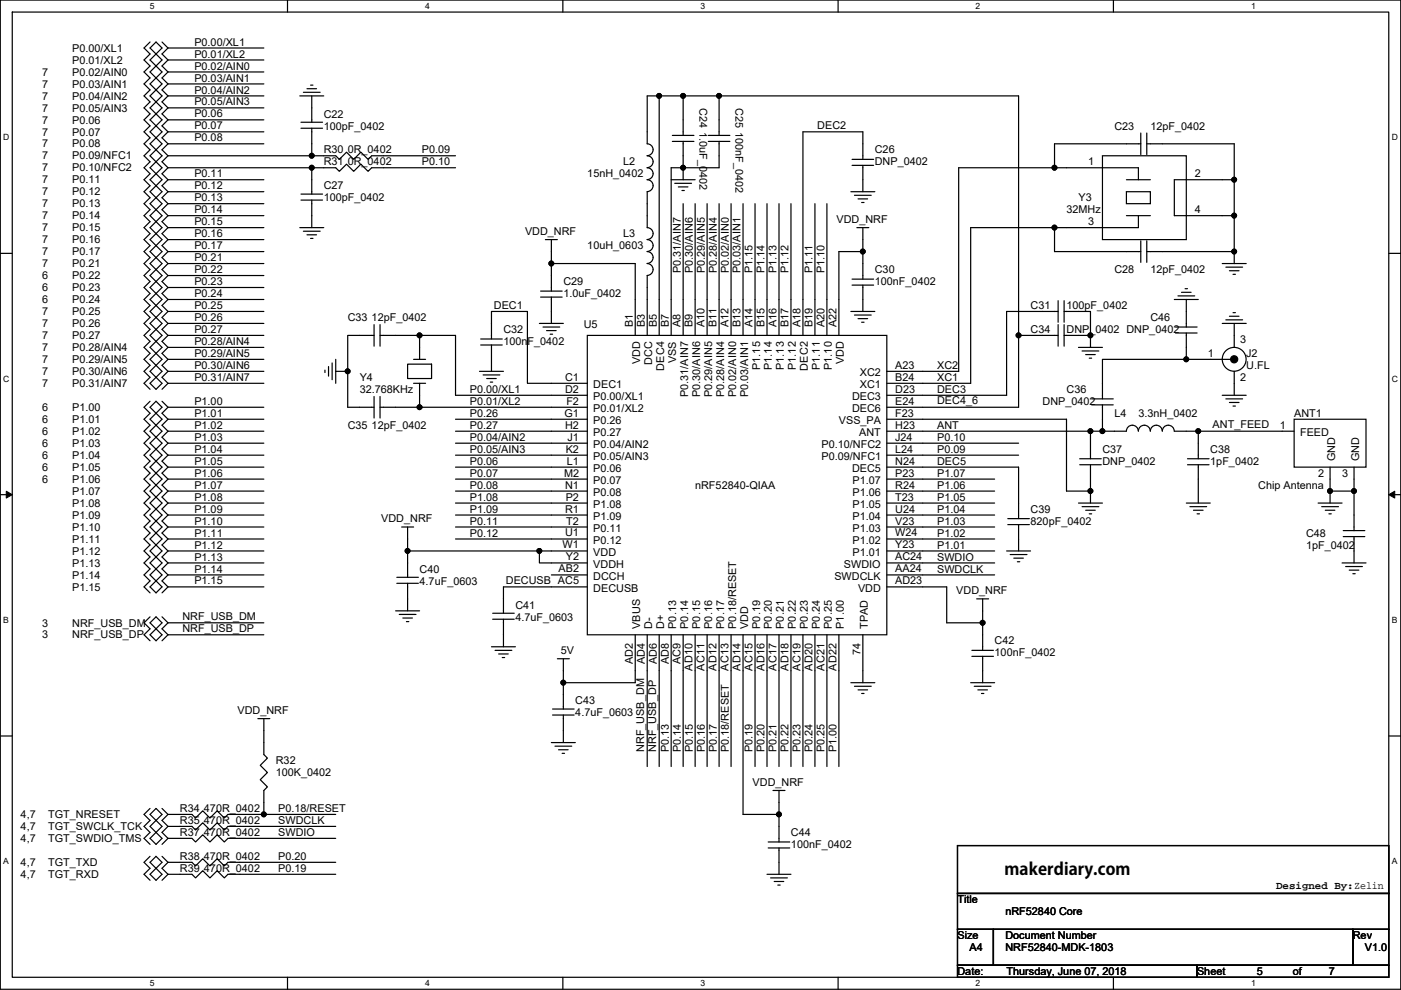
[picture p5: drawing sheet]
<svg xmlns="http://www.w3.org/2000/svg" width="297mm" height="210mm" viewBox="0 0 297 210" stroke-linecap="round" stroke-linejoin="round" font-family="sans-serif">
<path d="M.1 0h296.9v209.8h-296.9zM2.6 2.6h291.8v204.7h-291.8z" fill="none" stroke="#000" stroke-width=".25"/>
<g fill="#fff">
<path d="M31.8 .3h1v2h-1z"/>
<path d="M31.8 207.5h1v2.1h-1z"/>
</g>
<path d="M61 0v2.6M61 207.3v2.5" fill="none" stroke="#000" stroke-width=".25"/>
<g fill="#fff">
<path d="M90.1 .3h1v2h-1z"/>
<path d="M90.1 207.5h1v2.1h-1z"/>
</g>
<path d="M119.3 0v2.6M119.3 207.3v2.5" fill="none" stroke="#000" stroke-width=".25"/>
<g fill="#fff">
<path d="M148.5 .3h1v2h-1z"/>
<path d="M148.5 207.5h1v2.1h-1z"/>
</g>
<path d="M177.7 0v2.6M177.7 207.3v2.5" fill="none" stroke="#000" stroke-width=".25"/>
<g fill="#fff">
<path d="M206.9 .3h1v2h-1z"/>
<path d="M206.9 207.5h1v2.1h-1z"/>
</g>
<path d="M236.1 0v2.6M236.1 207.3v2.5" fill="none" stroke="#000" stroke-width=".25"/>
<g fill="#fff">
<path d="M265.2 .3h1v2h-1z"/>
<path d="M265.2 207.5h1v2.1h-1z"/>
<path d="M.7 28.2h1.3v2h-1.3z"/>
<path d="M295.1 28.2h1.3v2h-1.3z"/>
<path d="M.7 79.3h1.3v2.1h-1.3z"/>
<path d="M295.1 79.3h1.3v2.1h-1.3z"/>
</g>
<path d="M.1 53.7h2.5M294.4 53.7h2.6" fill="none" stroke="#000" stroke-width=".25"/>
<g fill="#fff">
<path d="M.7 130.5h1.2v2h-1.2z"/>
<path d="M295.1 130.5h1.2v2h-1.2z"/>
</g>
<path d="M.1 104.9h2.5M294.4 104.9h2.6" fill="none" stroke="#000" stroke-width=".25"/>
<path d="M1.3 104.2l1.3 .7-1.3 .7zM294.4 104.9l1.3-.7v1.4z" fill="#000" stroke="#000" stroke-width=".21"/>
<g fill="#fff">
<path d="M.7 181.7h1.2v2h-1.2z"/>
<path d="M295.1 181.7h1.2v2h-1.2z"/>
</g>
<g fill="none" stroke="#000" stroke-width=".25">
<path d="M31.8 10.2l1.3-1.3 1.3 1.3-1.3 1.3zM31.8 8.9l-1.3 1.3 1.3 1.3-1.3 1.2 1.3 1.3-1.3 1.3 1.3 1.2-1.3 1.3 1.3 1.3-1.3 1.2 1.3 1.3-1.3 1.3 1.3 1.3-1.3 1.2 1.3 1.3-1.3 1.3 1.3 1.2-1.3 1.3 1.3 1.3-1.3 1.2 1.3 1.3-1.3 1.3 1.3 1.3-1.3 1.2 1.3 1.3-1.3 1.3 1.3 1.2-1.3 1.3 1.3 1.3-1.3 1.2 1.3 1.3-1.3 1.3 1.3 1.3-1.3 1.2 1.3 1.3-1.3 1.3 1.3 1.2-1.3 1.3 1.3 1.3-1.3 1.2 1.3 1.3-1.3 1.3 1.3 1.3-1.3 1.2 1.3 1.3-1.3 1.3 1.3 1.2-1.3 1.3 1.3 1.3-1.3 1.2 1.3 1.3-1.3 1.3 1.3 1.3-1.3 1.2 1.3 1.3-1.3 1.3 1.3 1.2-1.3 1.3 1.3 1.3M33.1 14l-1.3 1.3 1.3 1.2M33.1 14l1.2 1.3-1.2 1.2M33.1 16.5l-1.3 1.3 1.3 1.3M33.1 19.1l-1.3 1.2 1.3 1.3M33.1 11.5l-1.3 1.2 1.3 1.3M33.1 16.5l1.3 1.3-1.3 1.3M33.1 19.1l1.3 1.2-1.3 1.3M33.1 11.5l1.3 1.2-1.3 1.3M34.4 8.9l1.2 1.3M35.6 10.2h20.3"/>
<path d="M35.6 15.3l-1.3 1.2 1.3 1.3M35.6 12.7l-1.3 1.3 1.3 1.3M35.6 17.8l-1.2 1.3 1.2 1.2M35.6 10.2l-1.2 1.3 1.2 1.2M35.6 17.8h20.3M35.6 15.3h20.3M35.6 12.7h20.3M64.3 19.6h3.6M65.1 18.8h2M65.8 18.1h.6M33.1 21.6l-1.3 1.3 1.3 1.3M33.1 24.2l-1.3 1.2 1.3 1.3"/>
<path d="M33.1 26.7l-1.3 1.3 1.3 1.2M33.1 29.2l-1.3 1.3 1.3 1.3M33.1 36.9l-1.3 1.2 1.3 1.3M33.1 39.4l-1.3 1.3 1.3 1.2M33.1 31.8l-1.3 1.2 1.3 1.3M33.1 34.3l-1.3 1.3 1.3 1.3M33.1 21.6l1.3 1.3-1.3 1.3M33.1 24.2l1.3 1.2-1.3 1.3M33.1 26.7l1.3 1.3-1.3 1.2M33.1 29.2l1.3 1.3-1.3 1.3M33.1 36.9l1.3 1.2-1.3 1.3M33.1 39.4l1.3 1.3-1.3 1.2"/>
<path d="M33.1 31.8l1.3 1.2-1.3 1.3M33.1 34.3l1.3 1.3-1.3 1.3M35.6 33h30.5M35.6 20.3l-1.2 1.3 1.2 1.3M35.6 22.9l-1.2 1.3 1.2 1.2M35.6 25.4l-1.2 1.3 1.2 1.3M35.6 28l-1.2 1.2 1.2 1.3M35.6 30.5l-1.2 1.3 1.2 1.2M35.6 35.6l-1.2 1.3 1.2 1.2M35.6 38.1l-1.2 1.3 1.2 1.3M35.6 33l-1.2 1.3 1.2 1.3M35.6 38.1h20.3"/>
<path d="M35.6 30.5h20.3M35.6 28h20.3M35.6 25.4h20.3M35.6 22.9h20.3M35.6 20.3h20.3M35.6 35.6h30.5M63.6 20.3h5M63.8 27.2h4.6M63.8 25.9h4.6M66.1 27.2v5.8M66.1 20.3v5.6M66.1 33h5.1l.7 .8 1.6-1.5 1.5 1.5 1.5-1.5 1.5 1.5 .8-.8h17.8"/>
<path d="M96.6 35.6h-17.8l-.8 .7-1.5-1.5-1.5 1.5-1.5-1.5-1.6 1.5-.7-.7h-5.1v5.6M137.2 30.5a1.26 1.26 0 0 1 1.3 1.3 1.26 1.26 0 0 1-1.3 1.2 1.27 1.27 0 0 1 1.3 1.3 1.27 1.27 0 0 1-1.3 1.3 1.27 1.27 0 0 1 1.3 1.2 1.27 1.27 0 0 1-1.3 1.3 1.27 1.27 0 0 1 1.3 1.3 1.27 1.27 0 0 1-1.3 1.2M139.8 20.3h5M139.8 20.3v50.8M139.8 20.3h-2.6v10.2M142.3 38.1h5.1M142.6 28.7h4.5M142.6 30h4.5M143.1 38.9h3.5M143.8 39.6h2.1M144.8 30v5.6M144.8 35.6h-2.5v35.5"/>
<path d="M144.8 20.3v8.4M144.8 35.6v2.5M144.8 20.3h7.7M150.2 28.7h4.5M150.2 30h4.5M152.5 30v5.6h-7.7M152.5 20.3v8.4M152.5 20.3h63.5v50.8M180.7 33.8h4.5M180.7 35.1h4.5M182.9 35.1v5.6M182.9 33.8v-5.8h-12.7v43.1"/>
<path d="M223.6 35.6h-20.3v43.2h-15.3M223.6 35.6h17.8v2.5M233.7 33h17.8v17.8h-17.8zM238.8 38.1h5.1M241.9 30.5h-18.3v5.1M241.9 28.2v4.6M243.1 28.2v4.6M243.1 30.5h18.6v7.6M249 38.1h12.7v7.6h-12.7zM33.1 41.9l-1.3 1.3 1.3 1.3M33.1 44.5l-1.3 1.2 1.3 1.3M33.1 47l-1.3 1.3 1.3 1.3"/>
<path d="M33.1 49.6l-1.3 1.2 1.3 1.3M33.1 52.1l-1.3 1.3 1.3 1.2M33.1 54.6l-1.3 1.3 1.3 1.3M33.1 57.2l-1.3 1.2 1.3 1.3M33.1 59.7l-1.3 1.3 1.3 1.3M33.1 41.9l1.3 1.3-1.3 1.3M33.1 44.5l1.3 1.2-1.3 1.3M33.1 47l1.3 1.3-1.3 1.3M33.1 49.6l1.3 1.2-1.3 1.3M33.1 52.1l1.3 1.3-1.3 1.2M33.1 54.6l1.3 1.3-1.3 1.3M33.1 57.2l1.3 1.2-1.3 1.3"/>
<path d="M33.1 59.7l1.3 1.3-1.3 1.3M35.6 40.7l-1.2 1.2 1.2 1.3M35.6 43.2l-1.2 1.3 1.2 1.2M35.6 45.7l-1.2 1.3 1.2 1.3M35.6 48.3l-1.2 1.3 1.2 1.2M35.6 50.8l-1.2 1.3 1.2 1.3M35.6 53.4l-1.2 1.2 1.2 1.3M35.6 55.9l-1.2 1.3 1.2 1.2M35.6 58.4l-1.2 1.3 1.2 1.3M35.6 55.9h20.3M35.6 53.4h20.3M35.6 50.8h20.3"/>
<path d="M35.6 48.3h20.3M35.6 45.7h20.3M35.6 43.2h20.3M35.6 40.7h20.3M35.6 58.4h20.3M63.6 48.3h5M63.8 42.4h4.6M63.8 41.2h4.6M64.3 49h3.6M65.1 49.8h2M65.8 50.6h.6M66.1 42.4v5.9"/>
<path d="M115.6 50.8h2.6M116.9 55.9h17.8v15.2M116.9 50.8v5.1M116.9 55.9v5.8M137.2 48.3a1.26 1.26 0 0 1 1.3 1.2 1.26 1.26 0 0 1-1.3 1.3M137.2 50.8a1.26 1.26 0 0 1 1.3 1.3 1.26 1.26 0 0 1-1.3 1.2M137.2 53.4a1.26 1.26 0 0 1 1.3 1.2 1.26 1.26 0 0 1-1.3 1.3M137.2 55.9a1.26 1.26 0 0 1 1.3 1.3 1.26 1.26 0 0 1-1.3 1.2M137.2 58.4v12.7M137.2 40.7v7.6M144.6 40.4h.5M144.8 43.2v27.9"/>
<path d="M147.4 43.2v27.9M149.9 43.2v27.9M152.5 43.2v27.9M155 43.2v27.9M157.5 43.2v27.9M160.1 43.2v27.9M162.6 43.2v27.9M165.2 43.2v27.9M167.7 43.2v27.9M172.8 43.2v27.9M175.3 43.2v27.9M180.4 40.7h5.1"/>
<path d="M180.7 59.2h4.5M181.2 41.4h3.5M181.7 48.3h2.5M181.9 42.2h2.1M182.7 42.9h.5M182.9 48.3v5.1M182.9 53.4h-5v17.7M182.9 53.4v5.8M223.6 48.3h-17.8v33h-17.8M223.6 48.3v5.1h18.3M238.8 40.7h5.1v2.5h-5.1zM238.8 45.7h5.1"/>
<path d="M241.4 45.7v2.6h-17.8M241.9 51.1v4.5M243.1 51.1v4.5M259.1 55.9h5.1M259.9 56.7h3.6M260.7 57.4h2M261.4 58.2h.5M261.7 53.4h-18.6M261.7 45.7v7.7M261.7 53.4v2.5M33.1 64.8l-1.3 1.3 1.3 1.2M33.1 67.3l-1.3 1.3 1.3 1.3"/>
<path d="M33.1 69.9l-1.3 1.2 1.3 1.3M33.1 72.4l-1.3 1.3 1.3 1.3M33.1 75l-1.3 1.2 1.3 1.3M33.1 77.5l-1.3 1.3 1.3 1.2M33.1 62.3l-1.3 1.2 1.3 1.3M33.1 64.8l1.3 1.3-1.3 1.2M33.1 67.3l1.3 1.3-1.3 1.3M33.1 69.9l1.3 1.2-1.3 1.3M33.1 72.4l1.3 1.3-1.3 1.3M33.1 75l1.3 1.2-1.3 1.3M33.1 77.5l1.3 1.3-1.3 1.2M33.1 62.3l1.3 1.2-1.3 1.3"/>
<path d="M35.6 63.5l-1.2 1.3 1.2 1.3M35.6 66.1l-1.2 1.2 1.2 1.3M35.6 68.6l-1.2 1.3 1.2 1.2M35.6 71.1l-1.2 1.3 1.2 1.3M35.6 73.7l-1.2 1.3 1.2 1.2M35.6 76.2l-1.2 1.3 1.2 1.3M35.6 78.8l-1.2 1.2 1.2 1.3M35.6 61l-1.2 1.3 1.2 1.2M35.6 78.8h20.3M35.6 76.2h20.3M35.6 73.7h20.3M35.6 71.1h20.3"/>
<path d="M35.6 68.6h20.3M35.6 66.1h20.3M35.6 61h20.3M35.6 63.5h20.3M68.9 78.5v.5M69.7 77.7v2.1M70.4 77v3.5M71.2 76.2v5.1M71.2 78.8h2.5M73.7 78.8v7.6h5.6M79.3 68.9v4.5M79.3 71.1h-5.6v7.7"/>
<path d="M80.6 71.1h8.4M80.6 68.9v4.5M86.4 77.2h5.1v3.1h-5.1zM87.7 76.2h2.5M89 71.1h7.6v12.7h27.9M89 71.1v5.1M101.7 78.8h5M101.9 71.9h4.6M101.9 73.2h4.6M102.4 79.5h3.6M104.2 71.9v-5.8h7.6v15.2h12.7M104.2 73.2v5.6"/>
<path d="M114.4 68.6h5M114.6 61.7h4.6M114.6 63h4.6M115.1 69.4h3.6M115.9 70.1h2M116.6 70.9h.6M116.9 63v5.6M124.5 71.1h63.5v63.5h-63.5zM180.4 66.1h5.1M180.7 60.5h4.5M181.2 66.8h3.5M181.9 67.6h2.1"/>
<path d="M182.7 68.3h.5M182.9 60.5v5.6M216 71.1v15.3h-28M216 71.1h8.3M224.3 66.1h-10.9v17.7h-25.4M224.3 63.8v4.5M224.3 68.9v4.5M225.6 63.8v4.5M225.6 66.1h5.6v5M225.6 68.9v4.5M228.7 73.7h5M229.4 74.4h3.6"/>
<path d="M230.2 75.2h2M230.9 76h.6M231.2 71.1h-5.6M231.2 71.1v2.6M249 63.5h5.1M249.2 69.4h4.6M249.2 70.6h4.6M249.7 62.8h3.6M250.5 62h2M251.3 61.2h.5M251.5 76.2h-17.8v8.4M251.5 70.6v5.6"/>
<path d="M251.5 76.2h9.4M251.5 63.5v5.9M259.1 68.6h5.1M259.9 67.8h3.6M260.7 67.1h2M261.4 66.3h.5M261.7 68.6v5.1M261.7 78.8v5M31.8 81.3l1.3-1.3 1.3 1.3-1.3 1.3zM31.8 86.4l1.3-1.3 1.3 1.3-1.3 1.3zM31.8 85.1l-1.3 1.3 1.3 1.3-1.3 1.2 1.3 1.3-1.3 1.3 1.3 1.2-1.3 1.3 1.3 1.3-1.3 1.2 1.3 1.3-1.3 1.3 1.3 1.3-1.3 1.2 1.3 1.3-1.3 1.3 1.3 1.2-1.3 1.3 1.3 1.3-1.3 1.2 1.3 1.3-1.3 1.3 1.3 1.3-1.3 1.2 1.3 1.3-1.3 1.3 1.3 1.2-1.3 1.3 1.3 1.3-1.3 1.2 1.3 1.3-1.3 1.3 1.3 1.3M33.1 87.7l-1.3 1.2 1.3 1.3"/>
<path d="M33.1 90.2l-1.3 1.3 1.3 1.2M33.1 92.7l-1.3 1.3 1.3 1.3M33.1 95.3l-1.3 1.2 1.3 1.3M33.1 97.8l-1.3 1.3 1.3 1.3M33.1 87.7l1.3 1.2-1.3 1.3M33.1 90.2l1.3 1.3-1.3 1.2M33.1 92.7l1.3 1.3-1.3 1.3M33.1 95.3l1.3 1.2-1.3 1.3M33.1 97.8l1.3 1.3-1.3 1.3M34.4 85.1l1.2 1.3M35.6 81.3l-1.2 1.3M35.6 86.4l-1.2 1.3 1.2 1.2"/>
<path d="M35.6 88.9l-1.2 1.3 1.2 1.3M35.6 91.5l-1.2 1.2 1.2 1.3M35.6 94l-1.2 1.3 1.2 1.2M35.6 96.5l-1.2 1.3 1.2 1.3M35.6 99.1l-1.2 1.3 1.2 1.2M35.6 99.1h20.3M35.6 96.5h20.3M35.6 94h20.3M35.6 91.5h20.3M35.6 88.9h20.3M35.6 86.4h20.3M35.6 81.3h20.3"/>
<path d="M79.3 84.1v4.6M80.6 86.4h8.4M80.6 84.1v4.6M87.7 81.3h2.5M89 86.4h35.5M89 81.3v5.1M96.6 91.5h27.9M96.6 94h27.9M96.6 96.5h27.9M96.6 99.1h27.9M103.2 80.3h2M103.9 81h.6"/>
<path d="M124.5 88.9h-27.9M188 99.1h28v10.9M188 96.5h28M188 94h28M188 91.5h43.2M188 88.9h38.1v15.3h5.1M228.9 97.3h4.6M228.9 98.6h4.6M231.2 91.5v5.8M231.2 91.5h2.5M231.2 98.6v5.6M231.5 84.6h4.5"/>
<path d="M231.5 85.9h4.5M233.7 85.9v5.6h5.1M238.8 91.4a1.26 1.26 0 0 1 1.3-1.2 1.26 1.26 0 0 1 1.2 1.2M249 91.4a1.27 1.27 0 0 0-1.3-1.2 1.27 1.27 0 0 0-1.3 1.2 1.27 1.27 0 0 0-1.3-1.2 1.27 1.27 0 0 0-1.2 1.2 1.26 1.26 0 0 0-1.3-1.2 1.26 1.26 0 0 0-1.2 1.2M249 91.5h5.1M251.8 97.3h4.5M251.8 98.6h4.5M254.1 91.5h20.3M254.1 98.6v8.1M254.1 91.5v5.8M259.1 83.8h5.1M259.9 84.6h3.6"/>
<path d="M260.7 85.4h2M261.4 86.1h.5M274.4 88.9h15.2v10.2h-15.2zM282 99.1v5.1M287.1 99.1v5.1h-5.1M33.1 100.4l-1.3 1.2 1.3 1.3M33.1 102.9l-1.3 1.3 1.3 1.2M33.1 105.4l-1.3 1.3 1.3 1.3M33.1 108l-1.3 1.2 1.3 1.3M33.1 110.5l-1.3 1.3 1.3 1.3M33.1 113.1l-1.3 1.2 1.3 1.3M33.1 115.6l-1.3 1.3 1.3 1.2"/>
<path d="M33.1 118.1l-1.3 1.3 1.3 1.3M33.1 100.4l1.3 1.2-1.3 1.3M33.1 102.9l1.3 1.3-1.3 1.2M33.1 105.4l1.3 1.3-1.3 1.3M33.1 108l1.3 1.2-1.3 1.3M33.1 110.5l1.3 1.3-1.3 1.3M33.1 113.1l1.3 1.2-1.3 1.3M33.1 115.6l1.3 1.3-1.3 1.2M33.1 118.1l1.3 1.3-1.3 1.3M35.6 101.6l-1.2 1.3 1.2 1.3M35.6 104.2l-1.2 1.2 1.2 1.3M35.6 106.7l-1.2 1.3 1.2 1.2"/>
<path d="M35.6 109.2l-1.2 1.3 1.2 1.3M35.6 111.8l-1.2 1.3 1.2 1.2M35.6 114.3l-1.2 1.3 1.2 1.3M35.6 116.9l-1.2 1.2 1.2 1.3M35.6 119.4l-1.2 1.3 1.2 1.2M35.6 119.4h20.3M35.6 116.9h20.3M35.6 114.3h20.3M35.6 111.8h20.3M35.6 109.2h20.3M35.6 106.7h20.3M35.6 104.2h20.3"/>
<path d="M35.6 101.6h20.3M85.2 111.8h2.5M86.4 111.8v5.1M86.4 116.9v5.5M86.4 116.9h28M96.6 101.6h27.9M96.6 104.2h27.9M96.6 106.7h27.9M96.6 109.2h27.9M96.6 111.8h27.9M96.6 114.3h27.9M114.4 116.9h10.1"/>
<path d="M114.4 116.9v2.5h10.1M188 119.4h22.9M188 116.9h22.9M188 114.3h22.9M188 111.8h22.9M188 109.2h22.9M188 106.7h22.9M188 104.2h22.9M188 101.6h22.9M213.4 116.9h5.1M213.7 110h4.5M213.7 111.3h4.5"/>
<path d="M214.2 117.6h3.5M214.9 118.4h2.1M215.7 119.1h.5M216 111.3v5.6M228.7 106.7h5M229.4 107.5h3.6M230.2 108.2h2M230.9 109h.6M231.2 104.2v2.5M251.5 106.7h5.1M252.3 107.5h3.5M253 108.2h2.1"/>
<path d="M253.8 109h.5M279.5 106.7h5M280.2 107.5h3.6M281 108.2h2M281.7 109h.6M282 104.2v2.5M284.5 119.4h5.1M284.8 112.5h4.6M284.8 113.8h4.6M287.1 113.8v5.6M287.1 104.2v8.3M31.8 134.6l1.3-1.2 1.3 1.2-1.3 1.3z"/>
<path d="M31.8 132.1l1.3-1.3 1.3 1.3-1.3 1.3zM31.8 124.5l1.3-1.3 1.3 1.3-1.3 1.3zM31.8 130.8l-1.3 1.3 1.3 1.3-1.3 1.2 1.3 1.3M33.1 120.7l-1.3 1.2 1.3 1.3M33.1 120.7l1.3 1.2-1.3 1.3M34.4 130.8l1.2 1.3M35.6 132.1l-1.2 1.3 1.2 1.2M35.6 134.6l-1.2 1.3M35.6 121.9l-1.2 1.3 1.2 1.3M35.6 124.5l-1.2 1.3M35.6 134.6h20.3M35.6 121.9h20.3"/>
<path d="M35.6 124.5h20.3M35.6 132.1h20.3M83.9 129.6h5.1M84.1 123.7h4.6M84.1 122.4h4.6M84.6 130.3h3.6M85.4 131.1h2M86.2 131.8h.5M86.4 123.7v5.9M104.2 137.2h5.1M104.5 131.3h4.5M104.5 130.1h4.5"/>
<path d="M105 137.9h3.5M105.7 138.7h2.1M106.5 139.5h.5M106.7 131.3v5.9M116.9 121.9h7.6M118.2 139.7h2.5M119.4 139.7v5.1M124.5 124.5h-17.8v5.6M134.7 134.6v10.2h-15.3M137.2 134.6v28M139.8 134.6v28M142.3 134.6v28"/>
<path d="M144.8 134.6v28M147.4 134.6v28M149.9 134.6v28M152.5 134.6v28M155 134.6v28M157.5 134.6v38.1h7.7M160.1 134.6v28M162.6 134.6v28M165.2 134.6v28M167.7 134.6v28M170.2 134.6v28M172.8 134.6v28"/>
<path d="M175.3 134.6v28M177.9 134.6v28M182.9 134.6v10.2M188 124.5h12.7v7.6h7.6M188 121.9h22.9M206.1 137.9h4.5M206.1 139.2h4.5M207.1 127h2.5M208.3 132.1v5.8M208.3 139.2v5.6M208.3 127v5.1M285.3 120.2h3.6"/>
<path d="M286.1 120.9h2M286.8 121.7h.5M.1 156.1h2.5M54.7 152.4h2.5M55.9 152.4v7.6l.8 .8-1.5 1.5 1.5 1.6-1.5 1.5 1.5 1.5-.8 .8v5M116.9 157.5h5.1M117.2 151.7h4.5M117.2 150.4h4.5M117.7 158.3h3.5M118.4 159h2.1M119.2 159.8h.5M119.4 144.8v5.6"/>
<path d="M119.4 151.7v5.8M180.4 144.8h5.1M181.2 145.6h3.5M181.9 146.3h2.1M182.7 147.1h.5M205.8 144.8h5.1M206.6 145.6h3.5M207.3 146.3h2.1M208.1 147.1h.5M294.4 156.1h2.6M31.8 172.7l1.3-1.2 1.3 1.2-1.3 1.3zM31.8 177.8l1.3-1.2 1.3 1.2-1.3 1.3z"/>
<path d="M31.8 171.5l-1.3 1.2 1.3 1.3-1.3 1.3 1.3 1.3-1.3 1.2 1.3 1.3M33.1 174l-1.3 1.3 1.3 1.3M33.1 174l1.3 1.3-1.3 1.3M34.4 171.5l1.2 1.2M35.6 177.8h5.1l.8 .8 1.5-1.5 1.5 1.5 1.5-1.5 1.6 1.5 .7-.8h22.9M35.6 175.3h5.1l.8 .7 1.5-1.5 1.5 1.5 1.5-1.5 1.6 1.5 .7-.7h22.9M35.6 172.7l-1.2 1.3 1.2 1.3M35.6 175.3l-1.2 1.3 1.2 1.2M35.6 177.8l-1.2 1.3M35.6 172.7h5.1l.8 .8 1.5-1.5 1.5 1.5 1.5-1.5 1.6 1.5 .7-.8h7.6M55.9 172.7h15.3M162.9 178.6h4.5"/>
<path d="M162.9 179.9h4.5M163.9 167.7h2.5M165.2 179.9v5.5M165.2 172.7v5.9M165.2 167.7v5M203 179.3h91.4v10.2h-91.4zM31.8 182.9l1.3-1.3 1.3 1.3-1.3 1.3zM31.8 185.4l1.3-1.2 1.3 1.2-1.3 1.3zM31.8 181.6l-1.3 1.3 1.3 1.3-1.3 1.2 1.3 1.3M34.4 181.6l1.2 1.3M35.6 182.9h5.1l.8 .8 1.5-1.6 1.5 1.6 1.5-1.6 1.6 1.6 .7-.8h22.9M35.6 182.9l-1.2 1.3 1.2 1.2"/>
<path d="M35.6 185.4l-1.2 1.3M71.2 185.4h-22.9l-.7 .8-1.6-1.5-1.5 1.5-1.5-1.5-1.5 1.5-.8-.8h-5.1M162.6 185.4h5.1M163.4 186.2h3.5M164.1 187h2.1M164.9 187.7h.5M203 189.5h91.4v7.6h-91.4zM203 197.1h7.6v7.6h-7.6zM210.6 197.1h76.2v7.6h-76.2zM286.8 197.1h7.6v7.6h-7.6zM203 204.7h50.8v2.6h-50.8zM253.8 204.7h40.6v2.6h-40.6z"/>
<circle cx="261.7" cy="76.2" r="2.53"/>
</g>
<g fill="#000" stroke="#000" stroke-width=".25">
<circle cx="66.1" cy="33" r=".5"/>
<circle cx="66.1" cy="35.6" r=".5"/>
<circle cx="139.7" cy="20.3" r=".5"/>
<circle cx="144.8" cy="20.3" r=".5"/>
<circle cx="144.8" cy="35.6" r=".5"/>
<circle cx="152.4" cy="20.3" r=".5"/>
<circle cx="223.6" cy="35.6" r=".5"/>
<circle cx="261.7" cy="38.1" r=".5"/>
<circle cx="116.9" cy="55.9" r=".5"/>
<circle cx="182.9" cy="53.3" r=".5"/>
<circle cx="223.6" cy="48.3" r=".5"/>
<circle cx="261.7" cy="53.3" r=".5"/>
<circle cx="261.7" cy="45.7" r=".5"/>
<circle cx="73.7" cy="78.7" r=".5"/>
<circle cx="88.9" cy="71.1" r=".5"/>
<circle cx="215.9" cy="71.1" r=".5"/>
<circle cx="231.2" cy="71.1" r=".5"/>
<circle cx="251.5" cy="76.2" r=".5"/>
<circle cx="261.7" cy="76.2" r=".76"/>
<circle cx="88.9" cy="86.4" r=".5"/>
<circle cx="231.2" cy="91.4" r=".5"/>
<circle cx="233.7" cy="91.4" r=".5"/>
<circle cx="254" cy="91.4" r=".5"/>
<circle cx="86.4" cy="116.8" r=".5"/>
<circle cx="114.3" cy="116.8" r=".5"/>
<circle cx="231.2" cy="104.1" r=".5"/>
<circle cx="282" cy="104.1" r=".5"/>
<circle cx="287.1" cy="104.1" r=".5"/>
<circle cx="208.3" cy="132.1" r=".5"/>
<circle cx="119.4" cy="144.8" r=".5"/>
<circle cx="55.9" cy="172.7" r=".5"/>
<circle cx="165.1" cy="172.7" r=".5"/>
</g>
<g font-size="3.6">
<text x="216.1" y="186" transform="rotate(-90 216.1 186)">m</text>
<text x="219.3" y="186" transform="rotate(-90 219.3 186)">a</text>
<text x="221.2" y="186" transform="rotate(-90 221.2 186)">k</text>
<text x="223.2" y="186" transform="rotate(-90 223.2 186)">e</text>
<text x="225.2" y="186" transform="rotate(-90 225.2 186)">r</text>
<text x="226.5" y="186" transform="rotate(-90 226.5 186)">d</text>
<text x="228.7" y="186" transform="rotate(-90 228.7 186)">i</text>
<text x="229.7" y="186" transform="rotate(-90 229.7 186)">a</text>
<text x="231.7" y="186" transform="rotate(-90 231.7 186)">r</text>
<text x="233" y="186" transform="rotate(-90 233 186)">y</text>
<text x="234.9" y="186" transform="rotate(-90 234.9 186)">.</text>
<text x="235.9" y="186" transform="rotate(-90 235.9 186)">c</text>
<text x="237.6" y="186" transform="rotate(-90 237.6 186)">o</text>
<text x="239.6" y="186" transform="rotate(-90 239.6 186)">m</text>
</g>
<g font-size="2.3">
<text x="15.3" y="11">P0.00/XL1</text>
<text x="41.2" y="9.7">P0.00/XL1</text>
<text x="9" y="16">7</text>
<text x="15.3" y="16">P0.02/AIN0</text>
<text x="15.3" y="13.5">P0.01/XL2</text>
<text x="41.2" y="17.3">P0.03/AIN1</text>
<text x="41.2" y="14.8">P0.02/AIN0</text>
<text x="41.2" y="12.2">P0.01/XL2</text>
<text x="9" y="18.6">7</text>
<text x="9" y="21.1">7</text>
<text x="9" y="23.7">7</text>
<text x="15.3" y="18.6">P0.03/AIN1</text>
<text x="15.3" y="21.1">P0.04/AIN2</text>
<text x="15.3" y="23.7">P0.05/AIN3</text>
<text x="41.2" y="22.4">P0.05/AIN3</text>
<text x="41.2" y="19.8">P0.04/AIN2</text>
<text x="148.3" y="22.9" transform="rotate(90 148.3 22.9)">C24 1.0uF_0402</text>
<text x="155.9" y="22.9" transform="rotate(90 155.9 22.9)">C25 100nF_0402</text>
<text x="9" y="26.2">7</text>
<text x="9" y="28.7">7</text>
<text x="15.3" y="26.2">P0.06</text>
<text x="15.3" y="28.7">P0.07</text>
<text x="41.2" y="30">P0.08</text>
<text x="41.2" y="27.5">P0.07</text>
<text x="41.2" y="24.9">P0.06</text>
<text x="68.6" y="24.9">C22</text>
<text x="68.6" y="27.5">100pF_0402</text>
<text x="173.3" y="27.5">DEC2</text>
<text x="236.3" y="27.5">C23</text>
<text x="243.9" y="27.5">12pF_0402</text>
<text x="9" y="31.3">7</text>
<text x="9" y="33.8">7</text>
<text x="15.3" y="31.3">P0.08</text>
<text x="15.3" y="33.8">P0.09/NFC1</text>
<text x="68.6" y="35.1">R31 0R_0402</text>
<text x="68.6" y="32.6">R30 0R_0402</text>
<text x="89.5" y="32.5">P0.09</text>
<text x="89.5" y="35.1">P0.10</text>
<text x="132.1" y="35.1">L2</text>
<text x="185.5" y="32.6">C26</text>
<text x="185.5" y="35.1">DNP_0402</text>
<text x="230.7" y="35.1">1</text>
<text x="9" y="38.9">7</text>
<text x="9" y="41.4">7</text>
<text x="9" y="36.4">7</text>
<text x="15.3" y="38.9">P0.11</text>
<text x="15.3" y="41.4">P0.12</text>
<text x="15.3" y="36.4">P0.10/NFC2</text>
<text x="41.2" y="40.2">P0.12</text>
<text x="41.2" y="37.6">P0.11</text>
<text x="68.6" y="40.2">C27</text>
<text x="124.5" y="37.6">15nH_0402</text>
<text x="253.3" y="37.6">2</text>
<text x="9" y="44">7</text>
<text x="9" y="46.5">7</text>
<text x="15.3" y="44">P0.13</text>
<text x="15.3" y="46.5">P0.14</text>
<text x="41.2" y="47.8">P0.15</text>
<text x="41.2" y="45.2">P0.14</text>
<text x="41.2" y="42.7">P0.13</text>
<text x="68.6" y="42.7">100pF_0402</text>
<text x="177.4" y="47.3">VDD_NRF</text>
<text x="226.1" y="45.3">32MHz</text>
<text x="228.7" y="42.7">Y3</text>
<text x="230.7" y="47.8">3</text>
<text x="253.3" y="45.2">4</text>
<text x="9" y="49.1">7</text>
<text x="9" y="51.6">7</text>
<text x="15.3" y="49.1">P0.15</text>
<text x="15.3" y="51.6">P0.16</text>
<text x="41.2" y="52.9">P0.17</text>
<text x="41.2" y="50.3">P0.16</text>
<text x="111.3" y="49.8">VDD_NRF</text>
<text x="124.5" y="52.9">10uH_0603</text>
<text x="132.1" y="50.3">L3</text>
<text x="9" y="54.1">7</text>
<text x="9" y="56.7">7</text>
<text x="9" y="59.2">6</text>
<text x="15.3" y="54.1">P0.17</text>
<text x="15.3" y="56.7">P0.21</text>
<text x="15.3" y="59.2">P0.22</text>
<text x="41.2" y="55.4">P0.21</text>
<text x="41.2" y="57.9">P0.22</text>
<text x="144.3" y="57.9" transform="rotate(-90 144.3 57.9)">P0.31/AIN7</text>
<text x="146.9" y="57.9" transform="rotate(-90 146.9 57.9)">P0.30/AIN6</text>
<text x="149.4" y="57.9" transform="rotate(-90 149.4 57.9)">P0.29/AIN5</text>
<text x="152" y="57.9" transform="rotate(-90 152 57.9)">P0.28/AIN4</text>
<text x="154.5" y="57.9" transform="rotate(-90 154.5 57.9)">P0.02/AIN0</text>
<text x="157" y="57.9" transform="rotate(-90 157 57.9)">P0.03/AIN1</text>
<text x="159.6" y="57.9" transform="rotate(-90 159.6 57.9)">P1.15</text>
<text x="162.1" y="57.9" transform="rotate(-90 162.1 57.9)">P1.14</text>
<text x="164.7" y="57.9" transform="rotate(-90 164.7 57.9)">P1.13</text>
<text x="167.2" y="57.9" transform="rotate(-90 167.2 57.9)">P1.12</text>
<text x="172.3" y="57.9" transform="rotate(-90 172.3 57.9)">P1.11</text>
<text x="174.8" y="57.9" transform="rotate(-90 174.8 57.9)">P1.10</text>
<text x="185.5" y="58">C30</text>
<text x="236.3" y="58">C28</text>
<text x="243.9" y="58">12pF_0402</text>
<text x="9" y="61.8">6</text>
<text x="9" y="64.3">6</text>
<text x="15.3" y="61.8">P0.23</text>
<text x="15.3" y="64.3">P0.24</text>
<text x="41.2" y="65.6">P0.25</text>
<text x="41.2" y="60.5">P0.23</text>
<text x="41.2" y="63">P0.24</text>
<text x="104.7" y="65.6">DEC1</text>
<text x="119.4" y="60.5">C29</text>
<text x="119.4" y="63">1.0uF_0402</text>
<text x="185.5" y="60.5">100nF_0402</text>
<text x="218.5" y="65.6">C31</text>
<text x="226.1" y="65.6">100pF_0402</text>
<text x="9" y="66.8">7</text>
<text x="9" y="69.4">7</text>
<text x="9" y="71.9">7</text>
<text x="15.3" y="66.8">P0.25</text>
<text x="15.3" y="69.4">P0.26</text>
<text x="15.3" y="71.9">P0.27</text>
<text x="41.2" y="70.6">P0.27</text>
<text x="41.2" y="68.1">P0.26</text>
<text x="73.7" y="68.1">C33 12pF_0402</text>
<text x="106.7" y="70.7">C32</text>
<text x="123.8" y="69.6">U5</text>
<text x="134.2" y="69.4" transform="rotate(-90 134.2 69.4)">B1</text>
<text x="136.7" y="69.4" transform="rotate(-90 136.7 69.4)">B3</text>
<text x="139.2" y="69.4" transform="rotate(-90 139.2 69.4)">B5</text>
<text x="141.8" y="69.4" transform="rotate(-90 141.8 69.4)">B7</text>
<text x="144.3" y="69.4" transform="rotate(-90 144.3 69.4)">A8</text>
<text x="146.9" y="69.4" transform="rotate(-90 146.9 69.4)">B9</text>
<text x="149.4" y="69.4" transform="rotate(-90 149.4 69.4)">A10</text>
<text x="151.9" y="69.4" transform="rotate(-90 151.9 69.4)">B11</text>
<text x="154.5" y="69.4" transform="rotate(-90 154.5 69.4)">A12</text>
<text x="157" y="69.4" transform="rotate(-90 157 69.4)">B13</text>
<text x="159.6" y="69.4" transform="rotate(-90 159.6 69.4)">A14</text>
<text x="162.1" y="69.4" transform="rotate(-90 162.1 69.4)">B15</text>
<text x="164.6" y="69.4" transform="rotate(-90 164.6 69.4)">A16</text>
<text x="167.2" y="69.4" transform="rotate(-90 167.2 69.4)">B17</text>
<text x="169.7" y="69.4" transform="rotate(-90 169.7 69.4)">A18</text>
<text x="172.3" y="69.4" transform="rotate(-90 172.3 69.4)">B19</text>
<text x="174.8" y="69.4" transform="rotate(-90 174.8 69.4)">A20</text>
<text x="177.3" y="69.4" transform="rotate(-90 177.3 69.4)">A22</text>
<text x="218.5" y="70.7">C34</text>
<text x="226.1" y="70.7">DNP_0402 DNP_0402</text>
<text x="243.9" y="68.1">C46</text>
<text x="9" y="74.5">7</text>
<text x="9" y="77">7</text>
<text x="15.3" y="74.5">P0.28/AIN4</text>
<text x="15.3" y="77">P0.29/AIN5</text>
<text x="41.2" y="75.7">P0.29/AIN5</text>
<text x="41.2" y="73.2">P0.28/AIN4</text>
<text x="106.7" y="73.2">100nF_0402</text>
<text x="135.7" y="77.3" transform="rotate(-90 135.7 77.3)">VDD</text>
<text x="138.3" y="77.4" transform="rotate(-90 138.3 77.4)">DCC</text>
<text x="143.4" y="77" transform="rotate(-90 143.4 77)">VSS</text>
<text x="178.9" y="77.3" transform="rotate(-90 178.9 77.3)">VDD</text>
<text x="256.1" y="75.7">1</text>
<text x="263" y="72.7">3</text>
<text x="264.2" y="75.7">J2</text>
<text x="9" y="79.5">7</text>
<text x="9" y="82.1">7</text>
<text x="15.3" y="79.5">P0.30/AIN6</text>
<text x="15.3" y="82.1">P0.31/AIN7</text>
<text x="41.2" y="80.8">P0.31/AIN7</text>
<text x="41.2" y="78.3">P0.30/AIN6</text>
<text x="76.3" y="80.8">Y4</text>
<text x="76.3" y="83.4">32.768KHz</text>
<text x="99.6" y="83.3">P0.00/XL1</text>
<text x="119.8" y="83.3">D2</text>
<text x="119.8" y="80.8">C1</text>
<text x="125.8" y="82.3">DEC1</text>
<text x="140.8" y="78.6" transform="rotate(-90 140.8 78.6)">DEC4</text>
<text x="161.1" y="78.5" transform="rotate(-90 161.1 78.5)">P1.15</text>
<text x="163.7" y="78.5" transform="rotate(-90 163.7 78.5)">P1.14</text>
<text x="166.2" y="78.5" transform="rotate(-90 166.2 78.5)">P1.13</text>
<text x="168.8" y="78.5" transform="rotate(-90 168.8 78.5)">P1.12</text>
<text x="171.3" y="78.6" transform="rotate(-90 171.3 78.6)">DEC2</text>
<text x="173.8" y="78.5" transform="rotate(-90 173.8 78.5)">P1.11</text>
<text x="176.4" y="78.5" transform="rotate(-90 176.4 78.5)">P1.10</text>
<text x="182.3" y="82.3">XC1</text>
<text x="182.3" y="79.8">XC2</text>
<text x="189.8" y="83.3">D23</text>
<text x="189.8" y="80.8">B24</text>
<text x="189.8" y="78.2">A23</text>
<text x="198.7" y="83.3">DEC3</text>
<text x="198.7" y="80.8">XC1</text>
<text x="198.7" y="78.3">XC2</text>
<text x="226.1" y="83.4">C36</text>
<text x="263" y="80.8">2</text>
<text x="264.2" y="78.3">U.FL</text>
<text x="9" y="87.2">6</text>
<text x="9" y="89.7">6</text>
<text x="15.3" y="87.2">P1.00</text>
<text x="15.3" y="89.7">P1.01</text>
<text x="41.2" y="88.4">P1.01</text>
<text x="41.2" y="85.9">P1.00</text>
<text x="99.6" y="85.9">P0.01/XL2</text>
<text x="99.6" y="88.4">P0.26</text>
<text x="119.7" y="88.4">G1</text>
<text x="120.1" y="85.9">F2</text>
<text x="125.8" y="84.9">P0.00/XL1</text>
<text x="125.8" y="87.4">P0.01/XL2</text>
<text x="125.8" y="90">P0.26</text>
<text x="145.9" y="84.2" transform="rotate(-90 145.9 84.2)">P0.31/AIN7</text>
<text x="148.4" y="84.2" transform="rotate(-90 148.4 84.2)">P0.30/AIN6</text>
<text x="151" y="84.2" transform="rotate(-90 151 84.2)">P0.29/AIN5</text>
<text x="153.5" y="84.2" transform="rotate(-90 153.5 84.2)">P0.28/AIN4</text>
<text x="156.1" y="84.2" transform="rotate(-90 156.1 84.2)">P0.02/AIN0</text>
<text x="158.6" y="84.2" transform="rotate(-90 158.6 84.2)">P0.03/AIN1</text>
<text x="177.9" y="90">VSS_PA</text>
<text x="180.7" y="87.4">DEC6</text>
<text x="180.7" y="84.9">DEC3</text>
<text x="189.8" y="85.9">E24</text>
<text x="189.8" y="88.4">F23</text>
<text x="198.7" y="85.8">DEC4_6</text>
<text x="221" y="85.9">DNP_0402</text>
<text x="236.3" y="88.4">L4</text>
<text x="241.4" y="88.4">3.3nH_0402</text>
<text x="274.4" y="88.4">ANT1</text>
<text x="9" y="92.2">6</text>
<text x="9" y="94.8">6</text>
<text x="15.3" y="92.2">P1.02</text>
<text x="15.3" y="94.8">P1.03</text>
<text x="41.2" y="93.5">P1.03</text>
<text x="41.2" y="91">P1.02</text>
<text x="73.7" y="91">C35 12pF_0402</text>
<text x="99.6" y="91">P0.27</text>
<text x="99.6" y="93.5">P0.04/AIN2</text>
<text x="119.8" y="90.9">H2</text>
<text x="120.3" y="93.5">J1</text>
<text x="125.8" y="92.5">P0.27</text>
<text x="125.8" y="95">P0.04/AIN2</text>
<text x="174.2" y="95">P0.10/NFC2</text>
<text x="182.2" y="92.5">ANT</text>
<text x="189.8" y="93.5">J24</text>
<text x="189.8" y="90.9">H23</text>
<text x="198.7" y="93.5">P0.10</text>
<text x="198.7" y="91">ANT</text>
<text x="257.1" y="90.8">ANT_FEED</text>
<text x="271.3" y="90.9">1</text>
<text x="275.7" y="92.5">FEED</text>
<text x="9" y="97.3">6</text>
<text x="9" y="99.9">6</text>
<text x="15.3" y="97.3">P1.04</text>
<text x="15.3" y="99.9">P1.05</text>
<text x="41.2" y="101.1">P1.06</text>
<text x="41.2" y="98.6">P1.05</text>
<text x="41.2" y="96">P1.04</text>
<text x="99.6" y="96">P0.05/AIN3</text>
<text x="99.6" y="98.6">P0.06</text>
<text x="99.6" y="101.1">P0.07</text>
<text x="119.6" y="101.1">M2</text>
<text x="119.9" y="96">K2</text>
<text x="120.2" y="98.6">L1</text>
<text x="125.8" y="97.6">P0.05/AIN3</text>
<text x="125.8" y="100.1">P0.06</text>
<text x="174.2" y="97.6">P0.09/NFC1</text>
<text x="180.7" y="100.1">DEC5</text>
<text x="189.8" y="101.1">P23</text>
<text x="189.8" y="96">L24</text>
<text x="189.8" y="98.6">N24</text>
<text x="198.7" y="101.1">P1.07</text>
<text x="198.7" y="98.6">DEC5</text>
<text x="198.7" y="96">P0.09</text>
<text x="233.7" y="96.1">C37</text>
<text x="233.7" y="98.6">DNP_0402</text>
<text x="256.6" y="96.1">C38</text>
<text x="256.6" y="98.6">1pF_0402</text>
<text x="279.5" y="101.1">2</text>
<text x="283.1" y="97.8" transform="rotate(-90 283.1 97.8)">GND</text>
<text x="284.5" y="101.1">3</text>
<text x="288.1" y="97.8" transform="rotate(-90 288.1 97.8)">GND</text>
<text x="9" y="102.4">6</text>
<text x="15.3" y="102.4">P1.06</text>
<text x="15.3" y="104.9">P1.07</text>
<text x="15.3" y="107.5">P1.08</text>
<text x="41.2" y="106.2">P1.08</text>
<text x="41.2" y="103.7">P1.07</text>
<text x="99.6" y="103.7">P0.08</text>
<text x="99.6" y="106.2">P1.08</text>
<text x="119.8" y="103.6">N1</text>
<text x="119.9" y="106.2">P2</text>
<text x="125.8" y="102.7">P0.07</text>
<text x="125.8" y="105.2">P0.08</text>
<text x="125.8" y="107.7">P1.08</text>
<text x="147.4" y="103.7">nRF52840-QIAA</text>
<text x="180.8" y="107.7">P1.05</text>
<text x="180.8" y="105.2">P1.06</text>
<text x="180.8" y="102.7">P1.07</text>
<text x="189.8" y="106.2">T23</text>
<text x="189.8" y="103.6">R24</text>
<text x="198.7" y="106.2">P1.05</text>
<text x="198.7" y="103.7">P1.06</text>
<text x="266.8" y="103.7">Chip Antenna</text>
<text x="15.3" y="110">P1.09</text>
<text x="15.3" y="112.6">P1.10</text>
<text x="41.2" y="113.8">P1.11</text>
<text x="41.2" y="111.3">P1.10</text>
<text x="41.2" y="108.7">P1.09</text>
<text x="80.8" y="110.8">VDD_NRF</text>
<text x="99.6" y="108.7">P1.09</text>
<text x="99.6" y="111.3">P0.11</text>
<text x="99.6" y="113.8">P0.12</text>
<text x="119.8" y="108.7">R1</text>
<text x="119.8" y="113.8">U1</text>
<text x="120.1" y="111.3">T2</text>
<text x="125.8" y="110.3">P1.09</text>
<text x="125.8" y="112.8">P0.11</text>
<text x="180.8" y="112.8">P1.03</text>
<text x="180.8" y="110.3">P1.04</text>
<text x="189.8" y="113.8">W24</text>
<text x="189.8" y="111.3">V23</text>
<text x="189.8" y="108.7">U24</text>
<text x="198.7" y="113.8">P1.02</text>
<text x="198.7" y="111.3">P1.03</text>
<text x="198.7" y="108.7">P1.04</text>
<text x="218.5" y="108.8">C39</text>
<text x="218.5" y="111.3">820pF_0402</text>
<text x="276.9" y="113.8">C48</text>
<text x="15.3" y="115.1">P1.11</text>
<text x="15.3" y="117.6">P1.12</text>
<text x="41.2" y="118.9">P1.13</text>
<text x="41.2" y="116.4">P1.12</text>
<text x="119.2" y="116.3">W1</text>
<text x="120" y="118.9">Y2</text>
<text x="125.8" y="115.4">P0.12</text>
<text x="125.8" y="117.9">VDD</text>
<text x="180.8" y="117.9">P1.01</text>
<text x="180.8" y="115.4">P1.02</text>
<text x="189.8" y="116.3">Y23</text>
<text x="189.8" y="118.9">AC24</text>
<text x="198.7" y="118.9">SWDIO</text>
<text x="198.7" y="116.4">P1.01</text>
<text x="276.9" y="116.4">1pF_0402</text>
<text x="15.3" y="120.2">P1.13</text>
<text x="15.3" y="122.7">P1.14</text>
<text x="15.3" y="125.3">P1.15</text>
<text x="41.2" y="121.4">P1.14</text>
<text x="41.2" y="124">P1.15</text>
<text x="89" y="121.5">C40</text>
<text x="89" y="124">4.7uF_0603</text>
<text x="107.2" y="124">DECUSB AC5</text>
<text x="118.4" y="121.4">AB2</text>
<text x="125.8" y="120.4">VDDH</text>
<text x="125.8" y="123">DCCH</text>
<text x="125.8" y="125.5">DECUSB</text>
<text x="176.9" y="123">SWDCLK</text>
<text x="178.9" y="120.4">SWDIO</text>
<text x="181.9" y="125.5">VDD</text>
<text x="189.8" y="124">AD23</text>
<text x="189.8" y="121.4">AA24</text>
<text x="198.7" y="121.4">SWDCLK</text>
<text x="38.7" y="131.5">NRF_USB_DM</text>
<text x="109.3" y="129.1">C41</text>
<text x="109.3" y="131.6">4.7uF_0603</text>
<text x="202.8" y="126">VDD_NRF</text>
<text x="9" y="135.4">3</text>
<text x="9" y="132.9">3</text>
<text x="15.3" y="135.4">NRF_USB_DP</text>
<text x="15.3" y="132.9">NRF_USB_DM</text>
<text x="38.7" y="134">NRF_USB_DP</text>
<text x="135.7" y="133.4" transform="rotate(-90 135.7 133.4)">VBUS</text>
<text x="138.3" y="133.4" transform="rotate(-90 138.3 133.4)">D-</text>
<text x="140.8" y="133.4" transform="rotate(-90 140.8 133.4)">D+</text>
<text x="143.4" y="133.4" transform="rotate(-90 143.4 133.4)">P0.13</text>
<text x="145.9" y="133.4" transform="rotate(-90 145.9 133.4)">P0.14</text>
<text x="148.4" y="133.4" transform="rotate(-90 148.4 133.4)">P0.15</text>
<text x="151" y="133.4" transform="rotate(-90 151 133.4)">P0.16</text>
<text x="153.5" y="133.4" transform="rotate(-90 153.5 133.4)">P0.17</text>
<text x="156.1" y="133.4" transform="rotate(-90 156.1 133.4)">P0.18/RESET</text>
<text x="158.6" y="133.4" transform="rotate(-90 158.6 133.4)">VDD</text>
<text x="161.1" y="133.4" transform="rotate(-90 161.1 133.4)">P0.19</text>
<text x="163.7" y="133.4" transform="rotate(-90 163.7 133.4)">P0.20</text>
<text x="166.2" y="133.4" transform="rotate(-90 166.2 133.4)">P0.21</text>
<text x="168.8" y="133.4" transform="rotate(-90 168.8 133.4)">P0.22</text>
<text x="171.3" y="133.4" transform="rotate(-90 171.3 133.4)">P0.23</text>
<text x="173.8" y="133.4" transform="rotate(-90 173.8 133.4)">P0.24</text>
<text x="176.4" y="133.4" transform="rotate(-90 176.4 133.4)">P0.25</text>
<text x="178.9" y="133.4" transform="rotate(-90 178.9 133.4)">P1.00</text>
<text x="184" y="133.4" transform="rotate(-90 184 133.4)">TPAD</text>
<text x="210.9" y="136.7">C42</text>
<text x="118.9" y="138.7">5V</text>
<text x="134.2" y="140.9" transform="rotate(-90 134.2 140.9)">AD2</text>
<text x="136.7" y="140.9" transform="rotate(-90 136.7 140.9)">AD4</text>
<text x="139.2" y="140.9" transform="rotate(-90 139.2 140.9)">AD6</text>
<text x="141.8" y="140.9" transform="rotate(-90 141.8 140.9)">AD8</text>
<text x="144.3" y="140.9" transform="rotate(-90 144.3 140.9)">AC9</text>
<text x="146.9" y="142.2" transform="rotate(-90 146.9 142.2)">AD10</text>
<text x="149.4" y="142.2" transform="rotate(-90 149.4 142.2)">AC11</text>
<text x="151.9" y="142.2" transform="rotate(-90 151.9 142.2)">AD12</text>
<text x="154.5" y="142.2" transform="rotate(-90 154.5 142.2)">AC13</text>
<text x="157" y="142.2" transform="rotate(-90 157 142.2)">AD14</text>
<text x="159.6" y="142.2" transform="rotate(-90 159.6 142.2)">AC15</text>
<text x="162.1" y="142.2" transform="rotate(-90 162.1 142.2)">AD16</text>
<text x="164.6" y="142.2" transform="rotate(-90 164.6 142.2)">AC17</text>
<text x="167.2" y="142.2" transform="rotate(-90 167.2 142.2)">AD18</text>
<text x="169.7" y="142.2" transform="rotate(-90 169.7 142.2)">AC19</text>
<text x="172.3" y="142.2" transform="rotate(-90 172.3 142.2)">AD20</text>
<text x="174.8" y="142.2" transform="rotate(-90 174.8 142.2)">AC21</text>
<text x="177.3" y="142.2" transform="rotate(-90 177.3 142.2)">AD22</text>
<text x="182.4" y="139" transform="rotate(-90 182.4 139)">74</text>
<text x="210.9" y="139.2">100nF_0402</text>
<text x="122" y="149.4">C43</text>
<text x="50.4" y="151.4">VDD_NRF</text>
<text x="122" y="151.9">4.7uF_0603</text>
<text x="136.6" y="159.5" transform="rotate(-90 136.6 159.5)">NRF_USB_DM</text>
<text x="139.1" y="159.5" transform="rotate(-90 139.1 159.5)">NRF_USB_DP</text>
<text x="141.8" y="159.5" transform="rotate(-90 141.8 159.5)">P0.13</text>
<text x="144.3" y="159.5" transform="rotate(-90 144.3 159.5)">P0.14</text>
<text x="146.9" y="159.5" transform="rotate(-90 146.9 159.5)">P0.15</text>
<text x="149.4" y="159.5" transform="rotate(-90 149.4 159.5)">P0.16</text>
<text x="152" y="159.5" transform="rotate(-90 152 159.5)">P0.17</text>
<text x="154.5" y="159.5" transform="rotate(-90 154.5 159.5)">P0.18/RESET</text>
<text x="159.6" y="159.5" transform="rotate(-90 159.6 159.5)">P0.19</text>
<text x="162.1" y="159.5" transform="rotate(-90 162.1 159.5)">P0.20</text>
<text x="164.7" y="159.5" transform="rotate(-90 164.7 159.5)">P0.21</text>
<text x="167.2" y="159.5" transform="rotate(-90 167.2 159.5)">P0.22</text>
<text x="169.7" y="159.5" transform="rotate(-90 169.7 159.5)">P0.23</text>
<text x="172.3" y="159.5" transform="rotate(-90 172.3 159.5)">P0.24</text>
<text x="174.8" y="159.5" transform="rotate(-90 174.8 159.5)">P0.25</text>
<text x="177.4" y="159.5" transform="rotate(-90 177.4 159.5)">P1.00</text>
<text x="58.5" y="162.1">R32</text>
<text x="58.5" y="164.6">100K_0402</text>
<text x="159.6" y="166.7">VDD_NRF</text>
<text x="4.4" y="173.5">4,7</text>
<text x="10.2" y="173.5">TGT_NRESET</text>
<text x="38.2" y="172.3">R34 470R_0402</text>
<text x="59" y="172.2">P0.18/RESET</text>
<text x="4.4" y="176.1">4,7</text>
<text x="4.4" y="178.6">4,7</text>
<text x="10.2" y="176.1">TGT_SWCLK_TCK</text>
<text x="10.2" y="178.6">TGT_SWDIO_TMS</text>
<text x="38.2" y="177.3">R37 470R_0402</text>
<text x="38.2" y="174.8">R35 470R_0402</text>
<text x="59" y="174.8">SWDCLK</text>
<text x="59" y="177.3">SWDIO</text>
<text x="167.7" y="177.3">C44</text>
<text x="167.7" y="179.9">100nF_0402</text>
<text x="4.4" y="183.7">4,7</text>
<text x="10.2" y="183.7">TGT_TXD</text>
<text x="38.2" y="185">R39 470R_0402</text>
<text x="38.2" y="182.4">R38 470R_0402</text>
<text x="59" y="182.4">P0.20</text>
<text x="59" y="184.9">P0.19</text>
<text x="4.4" y="186.2">4,7</text>
<text x="10.2" y="186.2">TGT_RXD</text>
<text x="203" y="191.6">Title</text>
<text x="270.6" y="188.6">Designed By:Zelin</text>
<text x="213.2" y="194.1">nRF52840 Core</text>
<text x="203" y="199.2">Size</text>
<text x="205.5" y="201.7">A4</text>
<text x="213.2" y="199.2">Document Number</text>
<text x="213.2" y="201.7">NRF52840-MDK-1803</text>
<text x="286.8" y="199.2">Rev</text>
<text x="289.4" y="201.7">V1.0</text>
<text x="203" y="206.8">Date:</text>
<text x="213.4" y="206.8">Thursday, June 07, 2018</text>
<text x="253.8" y="206.8">Sheet</text>
<text x="266.5" y="206.8">5</text>
<text x="274.1" y="206.8">of</text>
<text x="281.7" y="206.8">7</text>
</g>
<g font-size="1.8">
<text x="31.8" y="1.9">5</text>
<text x="90.1" y="1.9">4</text>
<text x="148.5" y="1.9">3</text>
<text x="206.9" y="1.9">2</text>
<text x="265.2" y="1.9">1</text>
<text x=".7" y="29.8">D</text>
<text x="295.1" y="29.8">D</text>
<text x=".7" y="81">C</text>
<text x="295.1" y="81">C</text>
<text x=".7" y="132.1">B</text>
<text x="295.1" y="132.1">B</text>
<text x=".7" y="183.3">A</text>
<text x="295.1" y="183.3">A</text>
<text x="31.8" y="209.2">5</text>
<text x="90.1" y="209.2">4</text>
<text x="148.5" y="209.2">3</text>
<text x="206.9" y="209.2">2</text>
<text x="265.2" y="209.2">1</text>
</g>
</svg>
